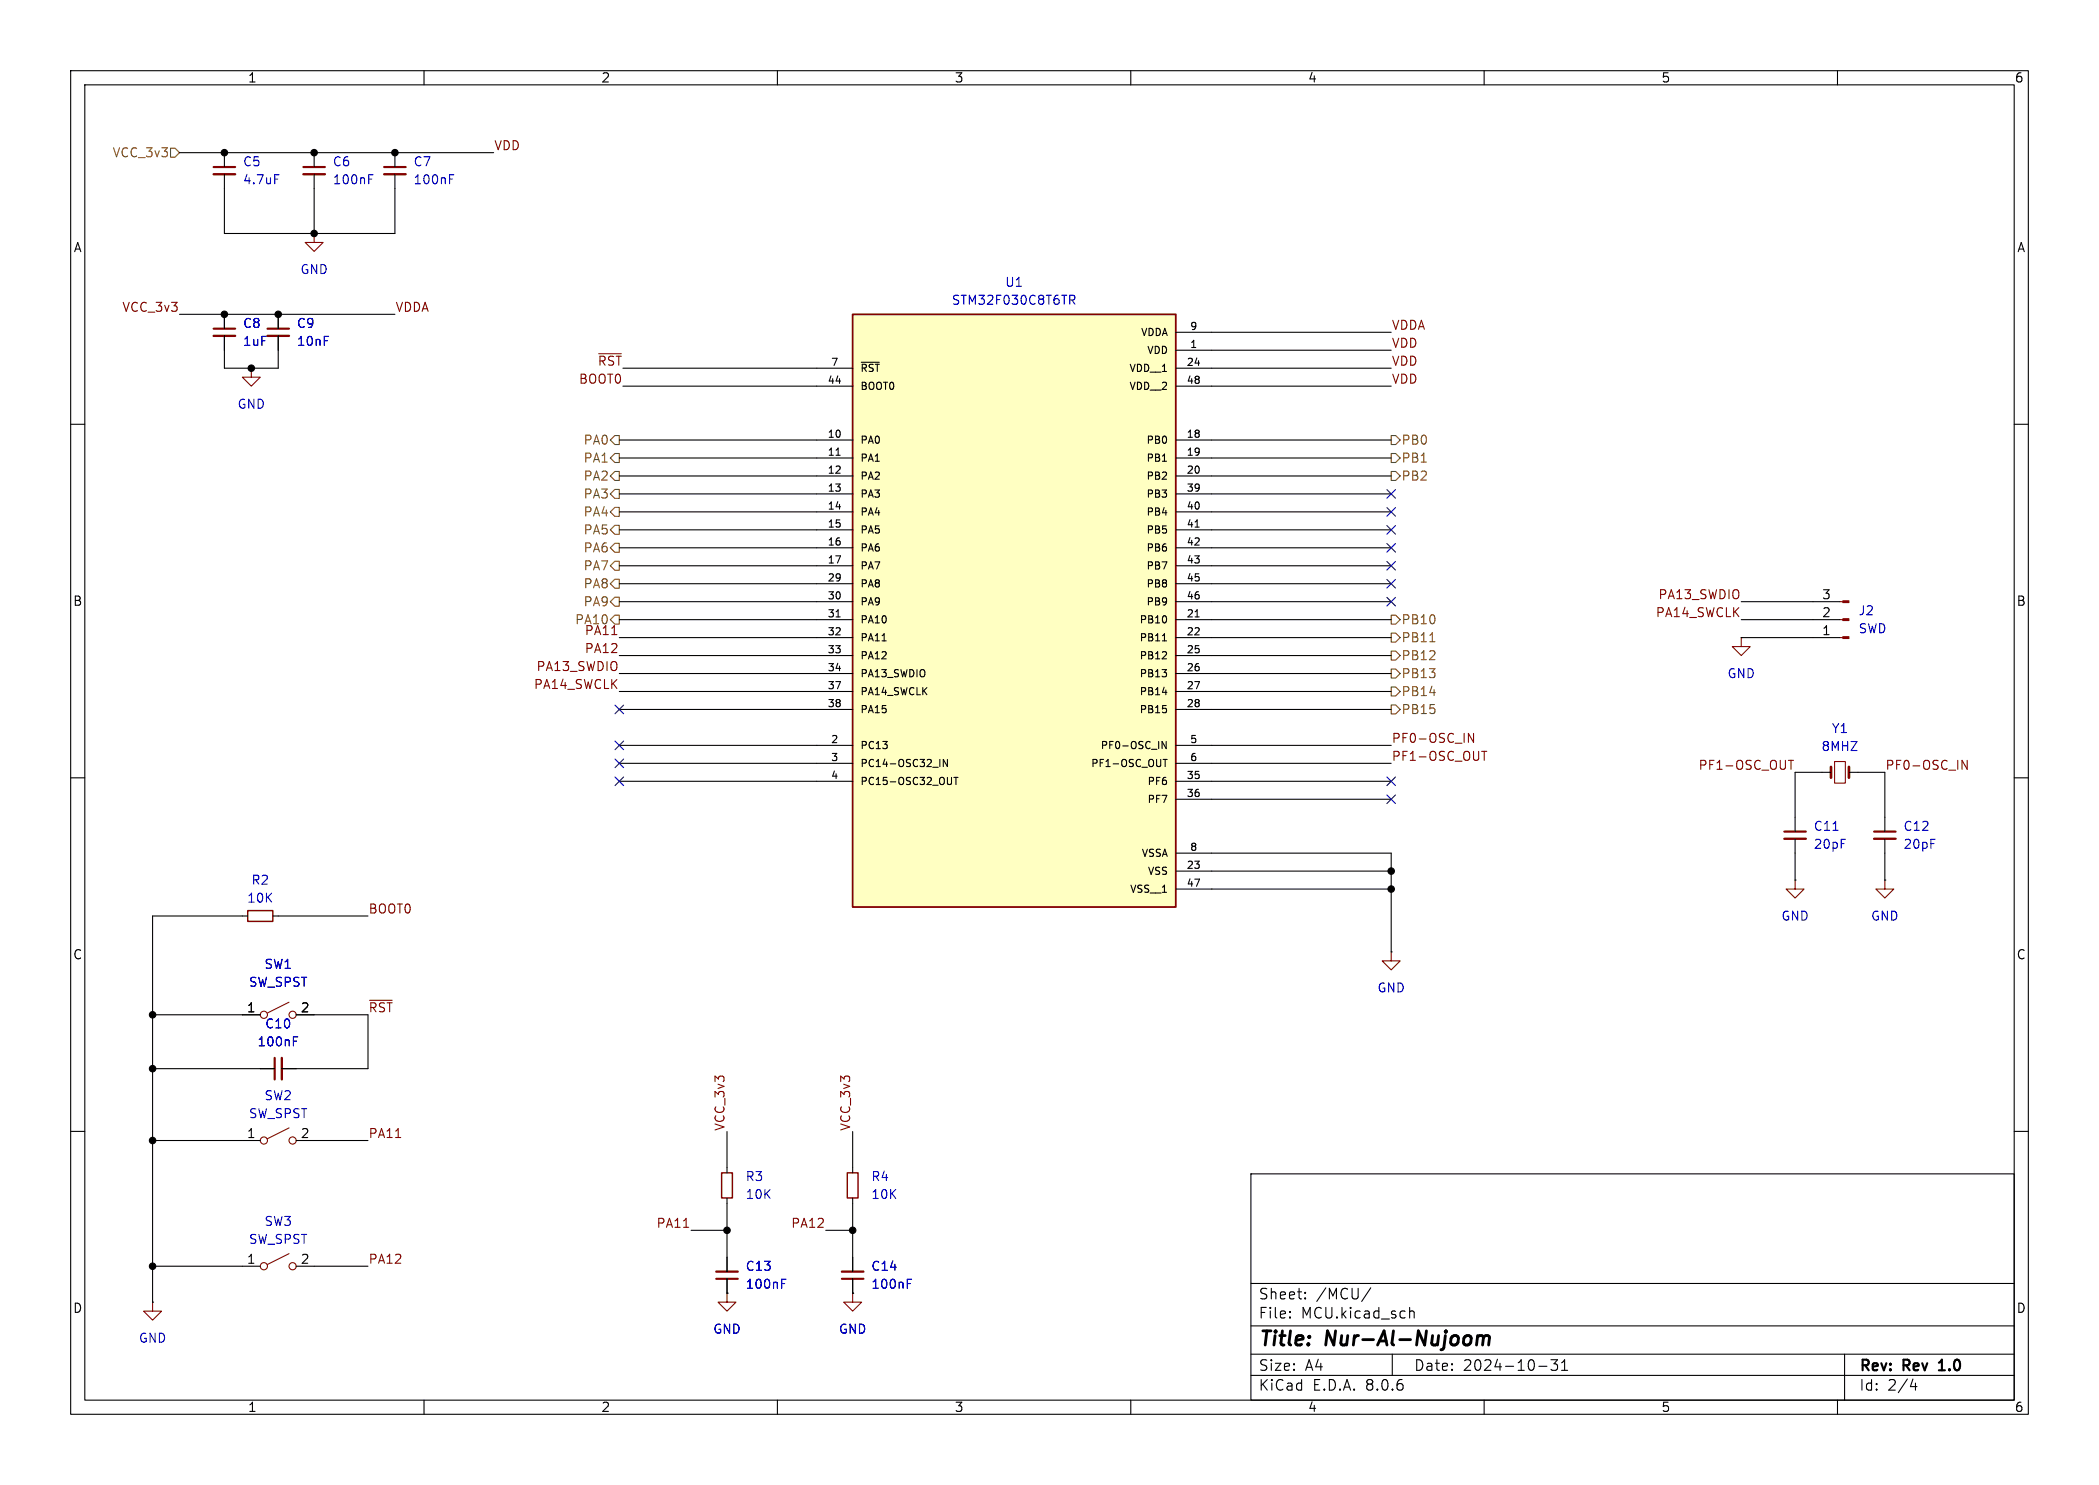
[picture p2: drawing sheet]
<svg xmlns="http://www.w3.org/2000/svg" width="297mm" height="210mm" viewBox="0 0 297 210" stroke-linecap="round" stroke-linejoin="round" font-family="sans-serif">
<g fill="none" stroke="#000" stroke-width=".15">
<path d="M10 10h277v190h-277zM12 12h273v186h-273zM60 10v2M110 10v2M160 10v2M210 10v2M260 10v2M10 60h2M285 60h2M246.4 90.2h.1M10 110h2M254 115.6v2"/>
<path d="M254 118.6v2.1M257.8 109.2h1.3M261.6 109.2h1.3M285 110h2M34.3 129.5h.8M38.6 129.5h.8M254 124.5h.1M10 160h2M34.3 143.5h2.5M41.9 143.5h2.5M285 160h2M34.3 179.1h2.5"/>
<path d="M34.3 161.3h2.5M41.9 179.1h2.5M41.9 161.3h2.5M102.9 177.8v2M177 166h108v32h-108zM60 198v2M102.9 182.9h.1M102.9 180.8v2.1M110 198v2M160 198v2M177 194.5h108M177 191.5h108"/>
<path d="M177 187.5h108M177 181.5h108M182.5 186.3h.1l-.1 .1M182.5 186.3v.1M182.5 185.5v.1M182.5 185.5h.1l-.1 .1M184.7 183.6v.1M184.7 183.6h-.1l.1 .1M184.7 182.8v.1M184.7 182.8h-.1l.1 .1M194 182.1l-1.3 2M197 191.5v3"/>
<path d="M199.5 184.9v1.5M199.5 185.5a.37 .37 0 0 1 .6 .1v.8M210 198v2M217.7 193.2h1.2M219.5 192.3h.9l-.5 .6a.41 .41 0 0 1 .5 .3v.3l-.2 .2-.5 .1-.2-.1M221 193.8h.8M221 192.7l.4-.4v1.5M260 198v2M261 191.5v6.5M270.7 195l-.4 1.1h.9M271 195.6v1"/>
</g>
<path d="M274.3 193.8h.9M274.5 192.6l-.2 .1" fill="none" stroke="#000" stroke-width=".3"/>
<path d="M209.1 189.1a.49 .49 0 0 1 .8 .1M209.1 188.9l-.2 1.3M209.9 189.2a.5 .5 0 0 1 .8-.2l.1 .2-.2 1M209.9 189.2l-.1 1" fill="none" stroke="#000" stroke-width=".4"/>
<g fill="none" stroke="#840000" stroke-width=".15">
<path d="M246.4 90.2v1.2h1.2l-1.2 1.3-1.3-1.3h1.3M259.6 107.7h1.5v3h-1.5zM254 124.5v1.2h1.3l-1.3 1.3-1.3-1.3h1.3M40.9 141.7l-3.1 1.6M40.9 159.5l-3.1 1.5M40.9 177.3l-3.1 1.5M102.9 182.9v1.3h1.2l-1.2 1.2-1.3-1.2h1.3"/>
<circle cx="37.3" cy="143.5" r=".51"/>
<circle cx="41.4" cy="143.5" r=".51"/>
<circle cx="37.3" cy="161.3" r=".51"/>
<circle cx="37.3" cy="179.1" r=".51"/>
<circle cx="41.4" cy="161.3" r=".51"/>
<circle cx="41.4" cy="179.1" r=".51"/>
</g>
<path d="M35.1 128.8h3.5v1.5h-3.5z" fill="none" stroke="#840000" stroke-width=".2"/>
<path d="M252.5 118.6h3M101.3 179.8h3.1" fill="none" stroke="#840000" stroke-width=".33"/>
<path d="M252.5 117.6h3M101.3 180.8h3.1" fill="none" stroke="#840000" stroke-width=".3"/>
<path d="M259.4 117.4h.7M110.6 181.5h.4M110.6 180.9h.6" fill="none" stroke="#0000c2" stroke-width=".15"/>
<path d="M259.1 108.5v1.5M261.6 108.5v1.5" fill="none" stroke="#840000" stroke-width=".38"/>
<path d="M120.6 44.5h45.8v83.8h-45.8z" fill="#ffffc2"/>
<path d="M120.6 44.5h45.8v83.8h-45.8z" fill="none" stroke="#840000" stroke-width=".25"/>
<g fill="none" stroke="#000" stroke-width=".15">
<path d="M25.4 21.6h44.4M31.7 21.6v2M31.7 24.6v8.4h24.2v-8.4M44.4 33h.1M44.4 21.6v2M44.4 24.6v8.4M55.9 21.6v2M25.4 44.5h30.5M31.7 47.5v4.6h7.7v-4.6M31.7 44.5v2M35.6 52.1h.1M39.4 44.5v2"/>
<path d="M88.1 52.1h32.5M88.1 54.6h32.5M121.9 51.2h2.5M166.4 49.5h30.4M166.4 52.1h30.4M166.4 54.6h30.4M166.4 47h30.4M87.6 62.2h33M87.6 64.8h33M87.6 67.3h33M87.6 69.9h33M87.6 72.4h33"/>
<path d="M87.6 74.9h33M87.6 77.5h33M118.3 64.4h.6M164.5 65.2h.6M166.4 62.2h30.4M166.4 64.8h30.4M166.4 67.3h30.4M166.4 69.9h30.4M166.4 72.4h30.4M166.4 74.9h30.4M166.4 77.5h30.4M169.1 74.5h.6"/>
<path d="M87.6 80h33M87.6 87.6h33M87.6 90.2h33M87.6 92.7h33M87.6 95.3h33M87.6 97.8h33M87.6 82.6h33M87.6 85.1h33M118.3 87.2h.6M124.8 90.6h.6M164.4 93.2h.7M164.4 94.7h.7l-.4 .4"/>
<path d="M164.5 90.6h.6M164.5 97.9h.6M165 87.3v.6M165 92.3v.3M165 95.2v.4M166.4 80h30.4M166.4 87.6h30.4M166.4 90.2h30.4M166.4 92.7h30.4M166.4 95.3h30.4M166.4 97.8h30.4M166.4 82.6h30.4"/>
<path d="M166.4 85.1h30.4M169.1 87.2h.6M246.4 87.6h13.9M246.4 90.2h13.9M246.4 85.1h13.9M87.6 105.4h33M87.6 100.3h33M87.6 108h33M87.6 110.5h33M133 107.4v1M134.1 107.4v1l-.6-1v1M134.6 109.9v.9l-.1 .1"/>
<path d="M135 109.9h.6M135.3 109.9v1.1M164.6 107.4h.6M164.9 107.4v1M165 100.3v.4M165 104.9v1l-.6-1v1M166.4 105.4h30.4M166.4 100.3h30.4M166.4 108h30.4M166.4 110.5h30.4M166.4 113h30.4M257.8 109.2h-3.8v6.4"/>
<path d="M262.9 109.2h3.8v8.4M266.7 118.6v5.9M34.3 129.5h-12.7v54.7M39.4 129.5h12.7M166.4 123.2h30.4M166.4 125.7h30.4M166.4 120.7h30.4v13.9M196.8 134.6h.1M254 120.7v3.8M266.7 124.5h.1M21.6 151.1h17.3M21.6 143.5h15.2"/>
<path d="M41.9 143.5h10.2v7.6h-12.2M21.6 161.3h12.7M21.6 179.1h12.7M44.4 161.3h7.7M44.4 179.1h7.7M97.8 174h5.1M102.9 160v5.9M102.9 169.4v10.4M116.8 174h3.8M120.6 160v5.9M120.6 169.4v10.4M21.6 184.2h.1"/>
<path d="M102.9 182.9h.1M102.9 180.8v2.1M120.6 182.9h.1M120.6 180.8v2.1"/>
</g>
<g fill="none" stroke="#0000c2" stroke-width=".15">
<path d="M38.9 24.7h.6M52.2 25.3h.4M52.2 24.7h.6M63.6 25.3h.4M63.6 24.7h.6M151.4 41.8h.5l.2 .2-.1 .4h-.6M151.7 42.4l.4 .6M41.5 147.2h.4M41.5 146.6h.6M110.6 181.5h.4M110.6 180.9h.6M128.4 181.5h.4"/>
<path d="M128.4 180.9h.6"/>
</g>
<path d="M30.2 24.6h3.1M42.9 24.6h3.1M54.4 24.6h3M30.2 47.5h3.1M37.8 47.5h3.1M265.2 118.6h3M39.9 149.6v3.1M119.1 179.8h3.1" fill="none" stroke="#840000" stroke-width=".33"/>
<path d="M30.2 23.6h3.1M42.9 23.6h3.1M54.4 23.6h3M30.2 46.5h3.1M37.8 46.5h3.1M265.2 117.6h3M38.9 149.6v3.1M119.1 180.8h3.1" fill="none" stroke="#840000" stroke-width=".3"/>
<g fill="none" stroke="#840000" stroke-width=".15">
<path d="M44.4 33v1.3h1.3l-1.3 1.3-1.2-1.3h1.2M35.6 52.1v1.2h1.2l-1.2 1.3-1.3-1.3h1.3M84.7 50h3.2M86.6 89.7h.7M260.3 85.1h.5M260.3 87.6h.5M260.3 90.2h.5M208.5 103.7v1.3l-.7-1.3v1.3M209.7 106.3h.7M210 106.3v1.2M253.1 107.5h.7M253.4 107.5v1.3"/>
<path d="M278.4 107.5v1.3l-.8-1.3v1.3M196.8 134.6v1.3h1.3l-1.3 1.3-1.2-1.3h1.2M266.7 124.5v1.2h1.3l-1.3 1.3-1.3-1.3h1.3M52.3 141.5h3.2M56 160.9h.7M96.7 173.6h.7M21.6 184.2v1.2h1.3l-1.3 1.3-1.3-1.3h1.3M120.6 182.9v1.3h1.3l-1.3 1.2-1.2-1.2h1.2"/>
</g>
<g fill="#840000" stroke="#840000" stroke-width=".15">
<path d="M260.8 85h.8v.2h-.8z"/>
<path d="M260.8 87.5h.8v.3h-.8z"/>
<path d="M260.8 90h.8v.3h-.8z"/>
</g>
<path d="M102.1 165.9h1.5v3.5h-1.5zM119.9 165.9h1.5v3.5h-1.5z" fill="none" stroke="#840000" stroke-width=".2"/>
<g fill="none" stroke="#725600" stroke-width=".15">
<path d="M24.1 21h.7l.6 .6-.6 .6h-.7zM87 74.3h.6v1.3h-.6l-.6-.7zM87 71.8h.6v1.2h-.6l-.6-.6zM87 79.4h.6v1.2h-.6l-.6-.6zM87 76.8h.6v1.3h-.6l-.6-.6zM87 64.1h.6v1.3h-.6l-.6-.6zM87 61.6h.6v1.3h-.6l-.6-.7zM87 66.7h.6v1.2h-.6l-.6-.6zM87 69.2h.6v1.3h-.6l-.6-.6zM196.8 64.1h.7l.6 .7-.6 .6h-.7zM196.8 66.7h.7l.6 .6-.6 .6h-.7zM196.8 61.6h.7l.6 .6-.6 .7h-.7z"/>
<path d="M87 81.9h.6v1.3h-.6l-.6-.6zM87 87h.6v1.3h-.6l-.6-.7zM87 84.5h.6v1.2h-.6l-.6-.6zM196.8 94.6h.7l.6 .7-.6 .6h-.7zM196.8 97.2h.7l.6 .6-.6 .6h-.7zM196.8 87h.7l.6 .6-.6 .7h-.7zM196.8 89.5h.7l.6 .7-.6 .6h-.7zM196.8 92.1h.7l.6 .6-.6 .6h-.7zM196.8 99.7h.7l.6 .6-.6 .7h-.7zM202.3 90.7h.7"/>
</g>
<g fill="none" stroke="#000084" stroke-width=".15">
<path d="M196.2 74.3l1.3 1.2M196.2 76.9l1.3 1.2M196.2 79.4l1.3 1.2M196.2 71.8l1.3 1.2M196.2 69.2l1.3 1.3M197.5 74.3l-1.3 1.2M197.5 76.9l-1.3 1.2M197.5 79.4l-1.3 1.2M197.5 71.8l-1.3 1.2M197.5 69.2l-1.3 1.3M87 99.7l1.2 1.2M88.2 99.7l-1.2 1.2"/>
<path d="M196.2 81.9l1.3 1.3M196.2 84.5l1.3 1.2M197.5 81.9l-1.3 1.3M197.5 84.5l-1.3 1.2M87 104.8l1.2 1.2M87 109.9l1.2 1.2M87 107.3l1.2 1.3M88.2 104.8l-1.2 1.2M88.2 109.9l-1.2 1.2M88.2 107.3l-1.2 1.3M196.2 112.4l1.3 1.2M196.2 109.9l1.3 1.2"/>
<path d="M197.5 112.4l-1.3 1.2M197.5 109.9l-1.3 1.2"/>
</g>
<g fill="#000" stroke="#000" stroke-width=".15">
<circle cx="31.7" cy="21.6" r=".46"/>
<circle cx="44.4" cy="21.6" r=".46"/>
<circle cx="44.4" cy="33" r=".46"/>
<circle cx="55.9" cy="21.6" r=".46"/>
<circle cx="31.7" cy="44.5" r=".46"/>
<circle cx="35.6" cy="52.1" r=".46"/>
<circle cx="39.4" cy="44.5" r=".46"/>
<circle cx="196.8" cy="125.7" r=".46"/>
<circle cx="196.8" cy="123.2" r=".46"/>
<circle cx="21.6" cy="143.5" r=".46"/>
<circle cx="21.6" cy="151.1" r=".46"/>
<circle cx="21.6" cy="179.1" r=".46"/>
<circle cx="21.6" cy="161.3" r=".46"/>
<circle cx="102.9" cy="174" r=".46"/>
<circle cx="120.6" cy="174" r=".46"/>
</g>
<g font-size="2.8">
<text x="178" y="190.9">Title:</text>
<text x="187.7" y="190.9">Nur-Al-Nujoom</text>
</g>
<g font-size="2.1">
<text x="178" y="184">Sheet:</text>
<text x="186.2" y="184">/MCU/</text>
<text x="178" y="186.7">File:</text>
<text x="184.1" y="186.7">MCU.kicad_sch</text>
<text x="178" y="196.9">KiCad</text>
<text x="178" y="194.1">Size:</text>
<text x="184.7" y="194.1">A4</text>
<text x="185.7" y="196.9">E.D.A.</text>
<text x="193.3" y="196.9">8.0.6</text>
<text x="200" y="194.1">Date:</text>
<text x="207" y="194.1">2024-10-31</text>
<text x="263" y="194.3">Rev:</text>
<text x="263" y="196.9">Id:</text>
<text x="267.1" y="196.9">2/4</text>
<text x="269.4" y="194.3">Rev</text>
<text x="275.1" y="194.3">1.0</text>
</g>
<g font-size="1.8">
<text x="35" y="11.9">1</text>
<text x="85" y="11.9">2</text>
<text x="135" y="11.9">3</text>
<text x="185" y="11.9">4</text>
<text x="235" y="11.9">5</text>
<text x="285" y="11.9">6</text>
<text x="10.3" y="35.9">A</text>
<text x="285.3" y="35.9">A</text>
<text x="10.3" y="85.9">B</text>
<text x="257.7" y="89.9">1</text>
<text x="257.7" y="87.4">2</text>
<text x="257.7" y="84.8">3</text>
<text x="285.3" y="85.9">B</text>
<text x="10.3" y="135.9">C</text>
<text x="285.3" y="135.9">C</text>
<text x="34.9" y="143.3">1</text>
<text x="42.5" y="143.3">2</text>
<text x="34.9" y="161">1</text>
<text x="42.5" y="161">2</text>
<text x="34.9" y="178.8">1</text>
<text x="42.5" y="178.8">2</text>
<text x="10.3" y="185.9">D</text>
<text x="285.3" y="185.9">D</text>
<text x="35" y="199.9">1</text>
<text x="85" y="199.9">2</text>
<text x="135" y="199.9">3</text>
<text x="185" y="199.9">4</text>
<text x="235" y="199.9">5</text>
<text x="285" y="199.9">6</text>
</g>
<g font-size="1.8" fill="#725600">
<text x="15.8" y="22.5">VCC_3v3</text>
<text x="82.5" y="65.6">PA1</text>
<text x="82.5" y="63.1">PA0</text>
<text x="198.2" y="65.6">PB1</text>
<text x="198.2" y="63.1">PB0</text>
<text x="82.5" y="68.2">PA2</text>
<text x="82.5" y="70.7">PA3</text>
<text x="198.2" y="68.2">PB2</text>
<text x="82.5" y="75.8">PA5</text>
<text x="82.5" y="73.3">PA4</text>
<text x="82.5" y="80.9">PA7</text>
<text x="82.5" y="78.3">PA6</text>
<text x="82.5" y="83.4">PA8</text>
<text x="81.3" y="88.5">PA10</text>
<text x="82.5" y="86">PA9</text>
<text x="198.2" y="88.5">PB10</text>
<text x="198.2" y="91">PB11</text>
<text x="198.2" y="93.6">PB12</text>
<text x="198.2" y="96.1">PB13</text>
<text x="198.2" y="98.7">PB14</text>
<text x="198.2" y="101.2">PB15</text>
</g>
<g font-size="1.8" fill="#0000c2">
<text x="34.3" y="23.7">C5</text>
<text x="47" y="23.7">C6</text>
<text x="58.4" y="23.7">C7</text>
<text x="34.3" y="26.3">4.7uF</text>
<text x="47" y="26.3">100nF</text>
<text x="58.4" y="26.3">100nF</text>
<text x="42.4" y="39">GND</text>
<text x="142.1" y="40.8">U1</text>
<text x="34.3" y="46.6">C8</text>
<text x="41.9" y="46.6">C9</text>
<text x="134.6" y="43.3">STM32F030C8T6TR</text>
<text x="34.3" y="49.1">1uF</text>
<text x="41.9" y="49.1">10nF</text>
<text x="33.5" y="58">GND</text>
<text x="262.9" y="87.2">J2</text>
<text x="262.9" y="89.8">SWD</text>
<text x="244.3" y="96.1">GND</text>
<text x="257.6" y="106.4">8MHZ</text>
<text x="259.1" y="103.9">Y1</text>
<text x="256.6" y="117.7">C11</text>
<text x="269.3" y="117.7">C12</text>
<text x="35.5" y="125.3">R2</text>
<text x="256.6" y="120.2">20pF</text>
<text x="269.3" y="120.2">20pF</text>
<text x="34.9" y="127.9">10K</text>
<text x="252" y="130.4">GND</text>
<text x="264.7" y="130.4">GND</text>
<text x="37.3" y="137.2">SW1</text>
<text x="35.1" y="139.8">SW_SPST</text>
<text x="194.8" y="140.6">GND</text>
<text x="36.3" y="148.2">100nF</text>
<text x="37.4" y="145.6">C10</text>
<text x="37.3" y="155.8">SW2</text>
<text x="35.1" y="158.3">SW_SPST</text>
<text x="105.4" y="167.2">R3</text>
<text x="123.2" y="167.2">R4</text>
<text x="37.3" y="173.6">SW3</text>
<text x="105.4" y="169.8">10K</text>
<text x="123.2" y="169.8">10K</text>
<text x="35.1" y="176.1">SW_SPST</text>
<text x="105.4" y="179.9">C13</text>
<text x="123.2" y="179.9">C14</text>
<text x="105.4" y="182.5">100nF</text>
<text x="123.2" y="182.5">100nF</text>
<text x="19.6" y="190.1">GND</text>
<text x="100.8" y="188.8">GND</text>
<text x="118.6" y="188.8">GND</text>
</g>
<g font-size="1.8" fill="#840000">
<text x="69.8" y="21.3">VDD</text>
<text x="17.2" y="44.2">VCC_3v3</text>
<text x="55.9" y="44.2">VDDA</text>
<text x="196.8" y="46.7">VDDA</text>
<text x="84.5" y="51.8">~{RST}</text>
<text x="196.8" y="49.3">VDD</text>
<text x="196.8" y="51.8">VDD</text>
<text x="81.8" y="54.3">BOOT0</text>
<text x="196.8" y="54.3">VDD</text>
<text x="82.6" y="89.9">PA11</text>
<text x="234.2" y="87.4">PA14_SWCLK</text>
<text x="234.6" y="84.8">PA13_SWDIO</text>
<text x="75.8" y="95">PA13_SWDIO</text>
<text x="82.6" y="92.4">PA12</text>
<text x="75.5" y="97.5">PA14_SWCLK</text>
<text x="196.8" y="105.1">PF0-OSC_IN</text>
<text x="196.8" y="107.7">PF1-OSC_OUT</text>
<text x="240.3" y="109">PF1-OSC_OUT</text>
<text x="266.7" y="109">PF0-OSC_IN</text>
<text x="52.1" y="129.3">BOOT0</text>
<text x="52.1" y="143.2">~{RST}</text>
<text x="52.1" y="161">PA11</text>
<text x="102.6" y="160" transform="rotate(-90 102.6 160)">VCC_3v3</text>
<text x="120.4" y="160" transform="rotate(-90 120.4 160)">VCC_3v3</text>
<text x="92.8" y="173.7">PA11</text>
<text x="111.9" y="173.7">PA12</text>
<text x="52.1" y="178.8">PA12</text>
</g>
<g font-size="1.4">
<text x="161.3" y="47.7">VDDA</text>
<text x="168.3" y="46.7">9</text>
<text x="117.5" y="51.8">7</text>
<text x="121.7" y="52.8">~{RST}</text>
<text x="159.7" y="52.8">VDD__1</text>
<text x="162.2" y="50.3">VDD</text>
<text x="167.8" y="51.8">24</text>
<text x="168.3" y="49.3">1</text>
<text x="117" y="54.4">44</text>
<text x="121.7" y="55.3">BOOT0</text>
<text x="159.7" y="55.3">VDD__2</text>
<text x="167.8" y="54.4">48</text>
<text x="117" y="62">10</text>
<text x="117" y="64.5">11</text>
<text x="121.7" y="63">PA0</text>
<text x="121.7" y="65.5">PA1</text>
<text x="162.1" y="63">PB0</text>
<text x="162.1" y="65.5">PB1</text>
<text x="167.8" y="62">18</text>
<text x="167.8" y="64.5">19</text>
<text x="117" y="67.1">12</text>
<text x="117" y="69.6">13</text>
<text x="121.7" y="68">PA2</text>
<text x="121.7" y="70.6">PA3</text>
<text x="162.1" y="68">PB2</text>
<text x="162.1" y="70.6">PB3</text>
<text x="167.8" y="67.1">20</text>
<text x="167.8" y="69.6">39</text>
<text x="117" y="72.1">14</text>
<text x="117" y="74.7">15</text>
<text x="117" y="77.2">16</text>
<text x="121.7" y="73.1">PA4</text>
<text x="121.7" y="75.7">PA5</text>
<text x="162.1" y="73.1">PB4</text>
<text x="162.1" y="75.7">PB5</text>
<text x="167.8" y="72.1">40</text>
<text x="167.8" y="74.7">41</text>
<text x="167.8" y="77.2">42</text>
<text x="117" y="79.8">17</text>
<text x="117" y="82.3">29</text>
<text x="121.7" y="78.2">PA6</text>
<text x="121.7" y="80.7">PA7</text>
<text x="121.7" y="83.3">PA8</text>
<text x="162.1" y="78.2">PB6</text>
<text x="162.1" y="80.7">PB7</text>
<text x="162.1" y="83.3">PB8</text>
<text x="167.8" y="79.8">43</text>
<text x="167.8" y="82.3">45</text>
<text x="117" y="84.8">30</text>
<text x="117" y="87.4">31</text>
<text x="117" y="89.9">32</text>
<text x="121.7" y="85.8">PA9</text>
<text x="121.7" y="88.4">PA10</text>
<text x="161.1" y="88.4">PB10</text>
<text x="162.1" y="85.8">PB9</text>
<text x="167.8" y="87.4">21</text>
<text x="167.8" y="89.9">22</text>
<text x="167.8" y="84.8">46</text>
<text x="117" y="92.5">33</text>
<text x="117" y="95">34</text>
<text x="121.7" y="90.9">PA11</text>
<text x="121.7" y="93.4">PA12</text>
<text x="121.7" y="96">PA13_SWDIO</text>
<text x="161.1" y="90.9">PB11</text>
<text x="161.1" y="93.4">PB12</text>
<text x="161.1" y="96">PB13</text>
<text x="167.8" y="92.5">25</text>
<text x="167.8" y="95">26</text>
<text x="117" y="97.5">37</text>
<text x="117" y="100.1">38</text>
<text x="121.7" y="98.5">PA14_SWCLK</text>
<text x="121.7" y="101.1">PA15</text>
<text x="161.1" y="98.5">PB14</text>
<text x="161.1" y="101.1">PB15</text>
<text x="167.8" y="97.5">27</text>
<text x="167.8" y="100.1">28</text>
<text x="117.5" y="105.2">2</text>
<text x="117.5" y="107.7">3</text>
<text x="121.7" y="106.1">PC13</text>
<text x="155.6" y="106.1">PF0-OSC_IN</text>
<text x="168.3" y="105.2">5</text>
<text x="168.3" y="107.7">6</text>
<text x="117.5" y="110.2">4</text>
<text x="121.7" y="108.7">PC14-OSC32_IN</text>
<text x="121.7" y="111.2">PC15-OSC32_OUT</text>
<text x="154.3" y="108.7">PF1-OSC_OUT</text>
<text x="162.2" y="111.2">PF6</text>
<text x="162.2" y="113.8">PF7</text>
<text x="167.8" y="110.2">35</text>
<text x="167.8" y="112.8">36</text>
<text x="161.4" y="121.4">VSSA</text>
<text x="162.3" y="123.9">VSS</text>
<text x="167.8" y="122.9">23</text>
<text x="167.8" y="125.5">47</text>
<text x="168.3" y="120.4">8</text>
<text x="159.8" y="126.5">VSS__1</text>
</g>
</svg>
